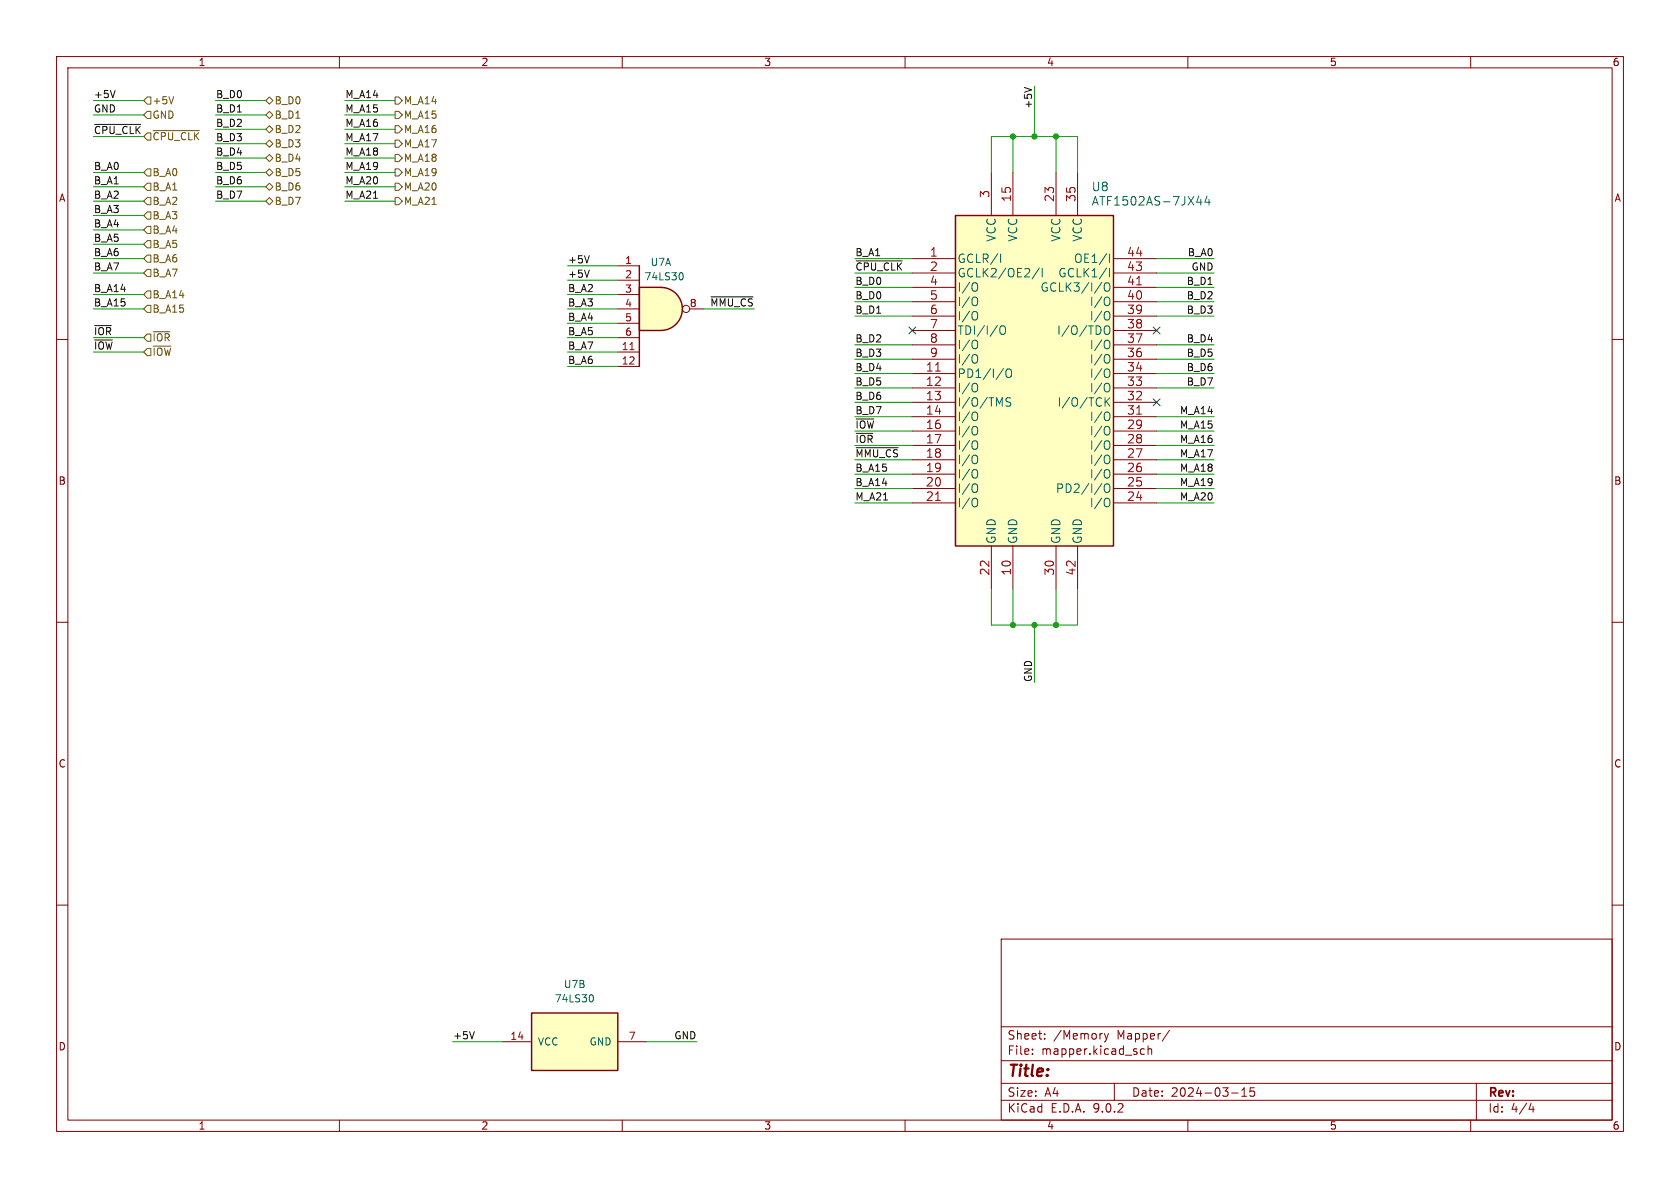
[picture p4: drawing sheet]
<svg xmlns="http://www.w3.org/2000/svg" width="297mm" height="210mm" viewBox="0 0 297 210" stroke-linecap="round" stroke-linejoin="round" font-family="sans-serif">
<g fill="none" stroke="#840000" stroke-width=".18">
<path d="M10 10h277v190h-277zM12 12h273v186h-273zM60 10v2M110 10v2M160 10v2M210 10v2M260 10v2M10 60h2M285 60h2M10 110h2M285 110h2M10 160h2"/>
<path d="M177 166h108v32h-108zM285 160h2M60 198v2M110 198v2M160 198v2M177 194.5h108M177 191.5h108M177 187.5h108M177 181.5h108M182.5 186.3v.1M182.5 185.5v.1M184.7 183.6v.1"/>
<path d="M184.7 182.8v.1M195.2 182.7l.4 1M195.6 183.7l-.1 .4-.3 .1M196 182.7l-.4 1M197 191.5v3M201.6 186.1l.3 .3 .4-.1M202.3 185.5l-.4-.1-.3 .3M203 185.5l.2-.1 .3 .1 .1 .9M203 184.9v1.5M206.7 182.1l-1.2 2M210 198v2M217.7 193.2h1.2"/>
<path d="M219.5 193.8h.9M219.5 192.7l.5-.4v1.5M221.7 192.3h-.7v.7l.2-.1h.5l.1 .3-.1 .5-.2 .1-.5-.1M260 198v2M261 191.5v6.5M270.7 195l-.4 1.1h.9M271 195.6v1"/>
</g>
<path d="M116.8 50.8a3.8 3.8 0 0 1 3.8 3.8 3.8 3.8 0 0 1-3.8 3.8z" fill="#ffffc2" stroke="#ffffc2" stroke-width=".18"/>
<path d="M113 50.8h3.8v7.6h-3.8z" fill="#ffffc2"/>
<path d="M113 50.8h3.8a3.8 3.8 0 0 1 3.8 3.8 3.8 3.8 0 0 1-3.8 3.8h-3.8zM113 47v17.8" fill="none" stroke="#840000" stroke-width=".25"/>
<g fill="none" stroke="#840000" stroke-width=".18">
<path d="M109.2 47h3.8M109.2 49.5h3.8M109.2 52.1h3.8M109.2 54.6h3.8M109.2 57.2h3.8M109.2 59.7h3.8M121.9 54.6h2.6M109.2 62.2h3.8M109.2 64.8h3.8"/>
<circle cx="121.3" cy="54.6" r=".63"/>
</g>
<path d="M111.4 61.8h.7" fill="none" stroke="#a90000" stroke-width=".18"/>
<path d="M120.5 48.2a.79 .79 0 0 1 0 1.3" fill="none" stroke="#006464" stroke-width=".18"/>
<path d="M168.9 38.1h27.9v58.4h-27.9z" fill="#ffffc2"/>
<path d="M168.9 38.1h27.9v58.4h-27.9z" fill="none" stroke="#840000" stroke-width=".25"/>
<g fill="none" stroke="#840000" stroke-width=".18">
<path d="M175.3 30.5v7.6M179.1 30.5v7.6M186.7 30.5v7.6M190.5 30.5v7.6M161.3 45.7h7.6M161.3 48.3h7.6M161.3 50.8h7.6M161.3 53.3h7.6M161.3 55.9h7.6M161.3 58.4h7.6M196.8 45.7h7.7M196.8 48.3h7.7"/>
<path d="M196.8 50.8h7.7M196.8 53.3h7.7M196.8 55.9h7.7M196.8 58.4h7.7M161.3 61h7.6M161.3 63.5h7.6M161.3 66h7.6M161.3 68.6h7.6M161.3 71.1h7.6M161.3 73.7h7.6M161.3 76.2h7.6M161.3 78.7h7.6"/>
<path d="M196.8 61h7.7M196.8 63.5h7.7M196.8 66h7.7M196.8 68.6h7.7M196.8 71.1h7.7M196.8 73.7h7.7M196.8 76.2h7.7M196.8 78.7h7.7M161.3 81.3h7.6M161.3 83.8h7.6M161.3 86.4h7.6M161.3 88.9h7.6"/>
<path d="M175.3 96.5v7.6M179.1 96.5v7.6M186.7 96.5v7.6M190.5 96.5v7.6M196.8 81.3h7.7M196.8 83.8h7.7M196.8 86.4h7.7M196.8 88.9h7.7"/>
</g>
<g fill="none" stroke="#006464" stroke-width=".18">
<path d="M211.9 34.7l-.3 1h.9M212.3 35.2v1.1M213.4 34.7l-.4 1h1M213.7 35.2v1.1M172.5 50l.1 .1a.96 .96 0 0 1-.1 1.4M172.5 52.5l.1 .1a.96 .96 0 0 1-.1 1.4M172.5 55.1h.1a.96 .96 0 0 1-.1 1.5M176.8 57.8a.5 .5 0 0 1 .6-.2 .5 .5 0 0 1 .4 .5v.5a.5 .5 0 0 1-.5 .5 .5 .5 0 0 1-.5-.5zM176.9 44.9v1.5M183.8 47.4l-1.3 1.9M184.3 47.4v1.5M194.8 49.9l-1.3 1.9"/>
<path d="M195.4 50.1a.5 .5 0 0 1 .6-.1 .5 .5 0 0 1 .2 .5v.5a.5 .5 0 0 1-.5 .5 .5 .5 0 0 1-.5-.5v-.5zM195.6 57.6l-.3 .2-.1 .3M195.6 47.4l-1.2 1.9M195.9 57.6l.1 .1a.96 .96 0 0 1-.1 1.4 .5 .5 0 0 1-.7-.5M196 52.6a1.06 1.06 0 0 1 0 1.4M196 55.1a1.06 1.06 0 0 1 0 1.4M196.1 44.9v1.5M196.1 47.4v1.5M172.5 60.1l.1 .1a.96 .96 0 0 1-.1 1.4M172.5 62.7l.1 .1a.96 .96 0 0 1-.1 1.4M172.5 67.8h.1a.96 .96 0 0 1-.1 1.5M172.5 72.8l.1 .1a.96 .96 0 0 1-.1 1.4"/>
<path d="M172.5 75.4l.1 .1a.96 .96 0 0 1-.1 1.4M172.5 77.9l.1 .1a.96 .96 0 0 1-.1 1.4M177.4 65.2l-1.3 1.9M177.9 65.4a.5 .5 0 0 1 .6-.2 .5 .5 0 0 1 .3 .5v.5a.5 .5 0 0 1-.5 .5 .5 .5 0 0 1-.5-.5zM178.7 70.4l-.6-.1-.3 .3 .2 .3 .6 .3v.5l-.2 .1-.6-.1M195.4 70.3v1.5M195.6 70.9l.6 .9M196 78a1.06 1.06 0 0 1 0 1.4M196 60.2a1.06 1.06 0 0 1 0 1.4M196 62.8a1.06 1.06 0 0 1 0 1.3M196 65.3a1.06 1.06 0 0 1 0 1.4M196 67.8a1.06 1.06 0 0 1 0 1.4"/>
<path d="M196 72.9a1.06 1.06 0 0 1 0 1.4M196 75.5a1.06 1.06 0 0 1 0 1.3M196.2 70.3l-.8 .9M172.5 80.5h.1a.96 .96 0 0 1-.1 1.5M172.5 83l.1 .1a.96 .96 0 0 1-.1 1.4M172.5 85.5l.1 .1a.96 .96 0 0 1-.1 1.4M172.5 88.1l.1 .1a.96 .96 0 0 1-.1 1.4M194.8 85.5l-1.3 1.9M195.6 85.5l-.2 .1a.96 .96 0 0 0 .2 1.4 .5 .5 0 0 0 .6-.5l-.1-.7-.2-.3M196 80.5a1.06 1.06 0 0 1 0 1.4M196 83.1a1.06 1.06 0 0 1 0 1.3M196 88.2a1.06 1.06 0 0 1 0 1.3"/>
</g>
<path d="M200.9 50.4h.9M165.4 65.6h.8M200.9 73.2h.9M165.4 88.5h.8" fill="none" stroke="#a90000" stroke-width=".18"/>
<path d="M94 179.1h15.2v10.1h-15.2z" fill="#ffffc2"/>
<path d="M94 179.1h15.2v10.1h-15.2z" fill="none" stroke="#840000" stroke-width=".25"/>
<path d="M88.9 184.2h5.1M109.2 184.2h5.1" fill="none" stroke="#840000" stroke-width=".18"/>
<path d="M104.6 175.8a.79 .79 0 0 1 0 1.3" fill="none" stroke="#006464" stroke-width=".18"/>
<g fill="none" stroke="#725600" stroke-width=".18">
<path d="M25.4 17.8l.6-.7h.7v1.3h-.7zM26 19.7h.7v1.3h-.7l-.6-.7zM30.7 17.1l-.4 1.3M47 17.8l.6-.7 .7 .7-.7 .6zM47.6 19.7l.7 .6-.7 .7-.6-.7zM69.8 19.7h.7l.6 .6-.6 .7h-.7zM69.8 17.1h.7l.6 .7-.6 .6h-.7zM25.4 30.5l.6-.7h.7v1.3h-.7zM25.4 33l.6-.6h.7v1.3h-.7zM25.4 35.6l.6-.7h.7v1.3h-.7zM25.4 24.1l.6-.6h.7v1.3h-.7zM25.4 38.1l.6-.6h.7v1.2h-.7z"/>
<path d="M27.1 23.1h8.1M47 35.6l.6-.7 .7 .7-.7 .6zM47 30.5l.6-.7 .7 .7-.7 .6zM47 33l.6-.6 .7 .6-.7 .7zM47 25.4l.6-.6 .7 .6-.7 .6zM47 27.9l.6-.6 .7 .6-.7 .7zM47.6 22.2l.7 .7-.7 .6-.6-.6zM69.8 22.2h.7l.6 .7-.6 .6h-.7zM69.8 24.8h.7l.6 .6-.6 .6h-.7zM69.8 32.4h.7l.6 .6-.6 .7h-.7zM69.8 29.8h.7l.6 .7-.6 .6h-.7zM69.8 34.9h.7l.6 .7-.6 .6h-.7z"/>
<path d="M69.8 27.3h.7l.6 .6-.6 .7h-.7zM26 42.5h.7v1.3h-.7l-.6-.6zM26 59.1h.7v1.2h-.7l-.6-.6zM26 54h.7v1.2h-.7l-.6-.6zM26 51.4h.7v1.3h-.7l-.6-.6zM26 45.1h.7v1.3h-.7l-.6-.7zM26 47.6h.7v1.3h-.7l-.6-.6zM26 40h.7v1.3h-.7l-.6-.7zM27.1 58.6h2.9M26 61.6h.7v1.3h-.7l-.6-.7zM27.1 61.2h3.1"/>
</g>
<g fill="none" stroke="#0f0f0f" stroke-width=".18">
<path d="M20.4 16l-.5 1.3M181.1 15.5l1.3 .4M16.7 22h8.2M16.7 57.6h3M104.2 45.2l-.4 1.3M104.2 47.7l-.4 1.3M125.7 52.5h7.4M151.4 46.1h8.1M16.7 60.1h3.2M151.4 74.1h3.1M151.4 79.1h7.4M151.4 76.6h2.9"/>
<path d="M83.9 182.4l-.5 1.2"/>
</g>
<g fill="none" stroke="#009600" stroke-width=".18">
<path d="M16.5 17.8h8.9M38.1 17.8h8.9M61 17.8h8.8M182.9 15.2v8.9M16.5 20.3h8.9M16.5 24.1h8.9M16.5 38.1h8.9M16.5 35.6h8.9M16.5 33h8.9M16.5 30.5h8.9M38.1 20.3h8.9M38.1 22.9h8.9"/>
<path d="M38.1 35.6h8.9M38.1 33h8.9M38.1 30.5h8.9M38.1 27.9h8.9M38.1 25.4h8.9M61 20.3h8.8M61 22.9h8.8M61 35.6h8.8M61 33h8.8M61 30.5h8.8M61 27.9h8.8M61 25.4h8.8"/>
<path d="M175.3 30.5v-6.4h15.2v6.4M179.1 24.1v6.4M186.7 24.1v6.4M16.5 54.6h8.9M16.5 40.6h8.9M16.5 52.1h8.9M16.5 59.7h8.9M16.5 45.7h8.9M16.5 43.2h8.9M16.5 48.3h8.9M100.3 54.6h8.9M100.3 52.1h8.9"/>
<path d="M100.3 57.2h8.9M100.3 59.7h8.9M100.3 49.5h8.9M100.3 47h8.9M124.5 54.6h8.8M151.1 45.7h10.2M151.1 48.3h10.2M151.1 50.8h10.2M151.1 53.3h10.2M151.1 55.9h10.2M204.5 45.7h10.1M204.5 48.3h10.1"/>
<path d="M204.5 50.8h10.1M204.5 53.3h10.1M204.5 55.9h10.1M16.5 62.2h8.9M100.3 64.8h8.9M100.3 62.2h8.9M151.1 66h10.2M151.1 68.6h10.2M151.1 78.7h10.2M151.1 63.5h10.2M151.1 73.7h10.2M151.1 76.2h10.2"/>
<path d="M151.1 61h10.2M151.1 71.1h10.2M204.5 66h10.1M204.5 68.6h10.1M204.5 78.7h10.1M204.5 63.5h10.1M204.5 73.7h10.1M204.5 76.2h10.1M204.5 61h10.1M151.1 81.3h10.2M151.1 86.4h10.2M151.1 83.8h10.2"/>
<path d="M151.1 88.9h10.2M204.5 81.3h10.1M204.5 86.4h10.1M204.5 83.8h10.1M204.5 88.9h10.1M175.3 104.1v6.4h15.2v-6.4M179.1 104.1v6.4M182.9 110.5v10.2M186.7 104.1v6.4M80 184.2h8.9M114.3 184.2h8.9"/>
</g>
<path d="M160.7 57.8l1.2 1.2M161.9 57.8l-1.2 1.2M203.9 57.8l1.2 1.2M205.1 57.8l-1.2 1.2M203.9 70.5l1.2 1.2M205.1 70.5l-1.2 1.2" fill="none" stroke="#000084" stroke-width=".18"/>
<g fill="#009600" stroke="#009600" stroke-width=".18">
<circle cx="186.7" cy="24.1" r=".46"/>
<circle cx="182.9" cy="24.1" r=".46"/>
<circle cx="186.7" cy="110.5" r=".46"/>
<circle cx="179.1" cy="110.5" r=".46"/>
<circle cx="182.9" cy="110.5" r=".46"/>
<circle cx="179.1" cy="24.1" r=".46"/>
</g>
<text font-size="2.8" fill="#840000" x="178" y="190.9">Title:</text>
<g font-size="2.1" fill="#a90000">
<text x="175" y="35.1" transform="rotate(-90 175 35.1)">3</text>
<text x="178.8" y="35.8" transform="rotate(-90 178.8 35.8)">15</text>
<text x="186.4" y="35.8" transform="rotate(-90 186.4 35.8)">23</text>
<text x="190.2" y="35.8" transform="rotate(-90 190.2 35.8)">35</text>
<text x="164.3" y="45.5">1</text>
<text x="199.2" y="45.5">44</text>
<text x="164.3" y="48">2</text>
<text x="164.3" y="50.5">4</text>
<text x="164.3" y="53.1">5</text>
<text x="199.2" y="48">43</text>
<text x="199.2" y="50.5">41</text>
<text x="199.2" y="53.1">40</text>
<text x="164.3" y="55.6">6</text>
<text x="164.3" y="58.2">7</text>
<text x="199.2" y="55.6">39</text>
<text x="199.2" y="58.2">38</text>
<text x="163.6" y="65.8">11</text>
<text x="164.3" y="60.7">8</text>
<text x="164.3" y="63.2">9</text>
<text x="199.2" y="60.7">37</text>
<text x="199.2" y="63.2">36</text>
<text x="199.2" y="65.8">34</text>
<text x="163.6" y="68.3">12</text>
<text x="163.6" y="70.9">13</text>
<text x="199.2" y="68.3">33</text>
<text x="199.2" y="70.9">32</text>
<text x="163.6" y="73.4">14</text>
<text x="163.6" y="75.9">16</text>
<text x="199.2" y="73.4">31</text>
<text x="199.2" y="75.9">29</text>
<text x="163.6" y="78.5">17</text>
<text x="163.6" y="81">18</text>
<text x="163.6" y="83.6">19</text>
<text x="199.2" y="78.5">28</text>
<text x="199.2" y="81">27</text>
<text x="199.2" y="83.6">26</text>
<text x="163.6" y="86.1">20</text>
<text x="163.6" y="88.6">21</text>
<text x="199.2" y="86.1">25</text>
<text x="199.2" y="88.6">24</text>
<text x="175" y="101.8" transform="rotate(-90 175 101.8)">22</text>
<text x="178.8" y="101.8" transform="rotate(-90 178.8 101.8)">10</text>
<text x="186.4" y="101.8" transform="rotate(-90 186.4 101.8)">30</text>
<text x="190.2" y="101.8" transform="rotate(-90 190.2 101.8)">42</text>
</g>
<g font-size="2.1" fill="#006464">
<text x="192.9" y="34">U8</text>
<text x="192.9" y="36.6">ATF1502AS-7JX44</text>
<text x="169.2" y="46.7">GCLR/I</text>
<text x="176.2" y="42.8" transform="rotate(-90 176.2 42.8)">VCC</text>
<text x="180" y="42.8" transform="rotate(-90 180 42.8)">VCC</text>
<text x="187.7" y="42.8" transform="rotate(-90 187.7 42.8)">VCC</text>
<text x="189.8" y="46.7">OE1/I</text>
<text x="191.5" y="42.8" transform="rotate(-90 191.5 42.8)">VCC</text>
<text x="169.2" y="49.2">GCLK2/OE2/I</text>
<text x="169.2" y="51.8">I/O</text>
<text x="183.9" y="51.8">GCLK3/I/O</text>
<text x="187" y="49.2">GCLK1/I</text>
<text x="169.2" y="54.3">I/O</text>
<text x="169.2" y="56.9">I/O</text>
<text x="169.2" y="59.4">TDI/I/O</text>
<text x="186.8" y="59.4">I/O/TDO</text>
<text x="192.6" y="54.3">I/O</text>
<text x="192.6" y="56.9">I/O</text>
<text x="169.2" y="61.9">I/O</text>
<text x="169.2" y="64.5">I/O</text>
<text x="192.6" y="61.9">I/O</text>
<text x="192.6" y="64.5">I/O</text>
<text x="169.2" y="67">PD1/I/O</text>
<text x="169.2" y="69.6">I/O</text>
<text x="192.6" y="67">I/O</text>
<text x="192.6" y="69.6">I/O</text>
<text x="169.2" y="72.1">I/O/TMS</text>
<text x="169.2" y="74.6">I/O</text>
<text x="169.2" y="77.2">I/O</text>
<text x="186.9" y="72.1">I/O/TCK</text>
<text x="192.6" y="74.6">I/O</text>
<text x="192.6" y="77.2">I/O</text>
<text x="169.2" y="79.7">I/O</text>
<text x="169.2" y="82.3">I/O</text>
<text x="192.6" y="79.7">I/O</text>
<text x="192.6" y="82.3">I/O</text>
<text x="169.2" y="84.8">I/O</text>
<text x="169.2" y="87.3">I/O</text>
<text x="169.2" y="89.9">I/O</text>
<text x="186.6" y="87.3">PD2/I/O</text>
<text x="192.6" y="84.8">I/O</text>
<text x="192.6" y="89.9">I/O</text>
<text x="176.2" y="96.3" transform="rotate(-90 176.2 96.3)">GND</text>
<text x="180" y="96.3" transform="rotate(-90 180 96.3)">GND</text>
<text x="187.7" y="96.3" transform="rotate(-90 187.7 96.3)">GND</text>
<text x="191.5" y="96.3" transform="rotate(-90 191.5 96.3)">GND</text>
</g>
<g font-size="2.1" fill="#840000">
<text x="178" y="184">Sheet:</text>
<text x="186.2" y="184">/Memory</text>
<text x="197.5" y="184">Mapper/</text>
<text x="178" y="186.7">File:</text>
<text x="184.1" y="186.7">mapper.kicad_sch</text>
<text x="178" y="196.9">KiCad</text>
<text x="178" y="194.1">Size:</text>
<text x="184.7" y="194.1">A4</text>
<text x="185.7" y="196.9">E.D.A.</text>
<text x="193.3" y="196.9">9.0.2</text>
<text x="200" y="194.1">Date:</text>
<text x="207" y="194.1">2024-03-15</text>
<text x="263" y="194.3">Rev:</text>
<text x="263" y="196.9">Id:</text>
<text x="267.1" y="196.9">4/4</text>
</g>
<g font-size="1.8" fill="#840000">
<text x="35" y="11.9">1</text>
<text x="85" y="11.9">2</text>
<text x="135" y="11.9">3</text>
<text x="185" y="11.9">4</text>
<text x="235" y="11.9">5</text>
<text x="285" y="11.9">6</text>
<text x="10.3" y="35.9">A</text>
<text x="285.3" y="35.9">A</text>
<text x="10.3" y="85.9">B</text>
<text x="285.3" y="85.9">B</text>
<text x="10.3" y="135.9">C</text>
<text x="285.3" y="135.9">C</text>
<text x="10.3" y="185.9">D</text>
<text x="285.3" y="185.9">D</text>
<text x="35" y="199.9">1</text>
<text x="85" y="199.9">2</text>
<text x="135" y="199.9">3</text>
<text x="185" y="199.9">4</text>
<text x="235" y="199.9">5</text>
<text x="285" y="199.9">6</text>
</g>
<g font-size="1.8" fill="#0f0f0f">
<text x="16.5" y="17.4">+5V</text>
<text x="38.1" y="17.4">B_D0</text>
<text x="61" y="17.4">M_A14</text>
<text x="16.5" y="23.8">~{CPU_CLK}</text>
<text x="16.5" y="20">GND</text>
<text x="38.1" y="22.5">B_D2</text>
<text x="38.1" y="20">B_D1</text>
<text x="61" y="22.5">M_A16</text>
<text x="61" y="20">M_A15</text>
<text x="182.5" y="19.3" transform="rotate(-90 182.5 19.3)">+5V</text>
<text x="26.9" y="25">~{CPU_CLK} B_D3</text>
<text x="38.1" y="27.6">B_D4</text>
<text x="61" y="25.1">M_A17</text>
<text x="61" y="27.6">M_A18</text>
<text x="16.5" y="32.7">B_A1</text>
<text x="16.5" y="30.1">B_A0</text>
<text x="16.5" y="35.2">B_A2</text>
<text x="38.1" y="35.2">B_D7</text>
<text x="38.1" y="32.7">B_D6</text>
<text x="38.1" y="30.1">B_D5</text>
<text x="61" y="30.1">M_A19</text>
<text x="61" y="32.7">M_A20</text>
<text x="61" y="35.2">M_A21</text>
<text x="16.5" y="37.8">B_A3</text>
<text x="16.5" y="40.3">B_A4</text>
<text x="16.5" y="45.4">B_A6</text>
<text x="16.5" y="47.9">B_A7</text>
<text x="16.5" y="42.8">B_A5</text>
<text x="100.3" y="46.6">+5V</text>
<text x="151.1" y="45.4">B_A1</text>
<text x="151.1" y="47.9">~{CPU_CLK}</text>
<text x="209.9" y="45.4">B_A0</text>
<text x="210.6" y="47.9">GND</text>
<text x="16.5" y="51.7">B_A14</text>
<text x="100.3" y="49.2">+5V</text>
<text x="100.3" y="51.7">B_A2</text>
<text x="151.1" y="53">B_D0</text>
<text x="151.1" y="50.5">B_D0</text>
<text x="209.7" y="53">B_D2</text>
<text x="209.7" y="50.5">B_D1</text>
<text x="16.5" y="59.3">~{IOR}</text>
<text x="16.5" y="54.3">B_A15</text>
<text x="100.3" y="54.3">B_A3</text>
<text x="100.3" y="59.3">B_A5</text>
<text x="100.3" y="56.8">B_A4</text>
<text x="125.5" y="54.3">~{MMU_CS}</text>
<text x="151.1" y="55.5">B_D1</text>
<text x="209.7" y="55.5">B_D3</text>
<text x="16.5" y="61.9">~{IOW}</text>
<text x="100.3" y="61.9">B_A7</text>
<text x="100.3" y="64.4">B_A6</text>
<text x="151.1" y="63.2">B_D3</text>
<text x="151.1" y="65.7">B_D4</text>
<text x="151.1" y="60.6">B_D2</text>
<text x="209.7" y="65.7">B_D6</text>
<text x="209.7" y="63.2">B_D5</text>
<text x="209.7" y="60.6">B_D4</text>
<text x="151.1" y="68.2">B_D5</text>
<text x="151.1" y="70.8">B_D6</text>
<text x="209.7" y="68.2">B_D7</text>
<text x="151.1" y="73.3">B_D7</text>
<text x="151.1" y="75.9">~{IOW}</text>
<text x="208.5" y="75.9">M_A15</text>
<text x="208.5" y="73.3">M_A14</text>
<text x="151.1" y="80.9">~{MMU_CS}</text>
<text x="151.1" y="78.4">~{IOR}</text>
<text x="151.1" y="83.5">B_A15</text>
<text x="208.5" y="80.9">M_A17</text>
<text x="208.5" y="78.4">M_A16</text>
<text x="208.5" y="83.5">M_A18</text>
<text x="151.1" y="86">B_A14</text>
<text x="151.1" y="88.6">M_A21</text>
<text x="208.5" y="88.6">M_A20</text>
<text x="208.5" y="86">M_A19</text>
<text x="182.5" y="120.7" transform="rotate(-90 182.5 120.7)">GND</text>
<text x="80" y="183.8">+5V</text>
<text x="119.1" y="183.8">GND</text>
</g>
<g font-size="1.8" fill="#725600">
<text x="26.9" y="18.6">+5V</text>
<text x="26.9" y="21.2">GND</text>
<text x="48.5" y="18.6">B_D0</text>
<text x="48.5" y="21.2">B_D1</text>
<text x="48.5" y="23.7">B_D2</text>
<text x="71.3" y="21.2">M_A15</text>
<text x="71.3" y="23.7">M_A16</text>
<text x="71.3" y="18.6">M_A14</text>
<text x="48.5" y="26.3">B_D3</text>
<text x="48.5" y="28.8">B_D4</text>
<text x="71.3" y="26.3">M_A17</text>
<text x="71.3" y="28.8">M_A18</text>
<text x="26.9" y="31.3">B_A0</text>
<text x="26.9" y="33.9">B_A1</text>
<text x="48.5" y="31.3">B_D5</text>
<text x="48.5" y="33.9">B_D6</text>
<text x="71.3" y="33.9">M_A20</text>
<text x="71.3" y="31.3">M_A19</text>
<text x="26.9" y="36.4">B_A2</text>
<text x="26.9" y="41.5">B_A4</text>
<text x="26.9" y="39">B_A3</text>
<text x="48.5" y="36.4">B_D7</text>
<text x="71.3" y="36.4">M_A21</text>
<text x="26.9" y="44">B_A5</text>
<text x="26.9" y="46.6">B_A6</text>
<text x="26.9" y="52.9">B_A14</text>
<text x="26.9" y="49.1">B_A7</text>
<text x="26.9" y="55.5">B_A15</text>
<text x="26.9" y="63.1">~{IOW}</text>
<text x="26.9" y="60.6">~{IOR}</text>
</g>
<g font-size="1.8" fill="#a90000">
<text x="110.4" y="46.7">1</text>
<text x="110.4" y="49.3">2</text>
<text x="110.4" y="51.8">3</text>
<text x="110.4" y="54.4">4</text>
<text x="110.4" y="56.9">5</text>
<text x="110.4" y="59.4">6</text>
<text x="121.8" y="54.4">8</text>
<text x="109.8" y="62">11</text>
<text x="109.8" y="64.5">12</text>
<text x="90.1" y="183.9">14</text>
<text x="111.1" y="183.9">7</text>
</g>
<g font-size="1.8" fill="#006464">
<text x="114.9" y="47.2">U7A</text>
<text x="113.8" y="49.8">74LS30</text>
<text x="98" y="177.4">74LS30</text>
<text x="99.6" y="174.9">U7B</text>
<text x="95" y="185">VCC</text>
<text x="104.1" y="185">GND</text>
</g>
</svg>
